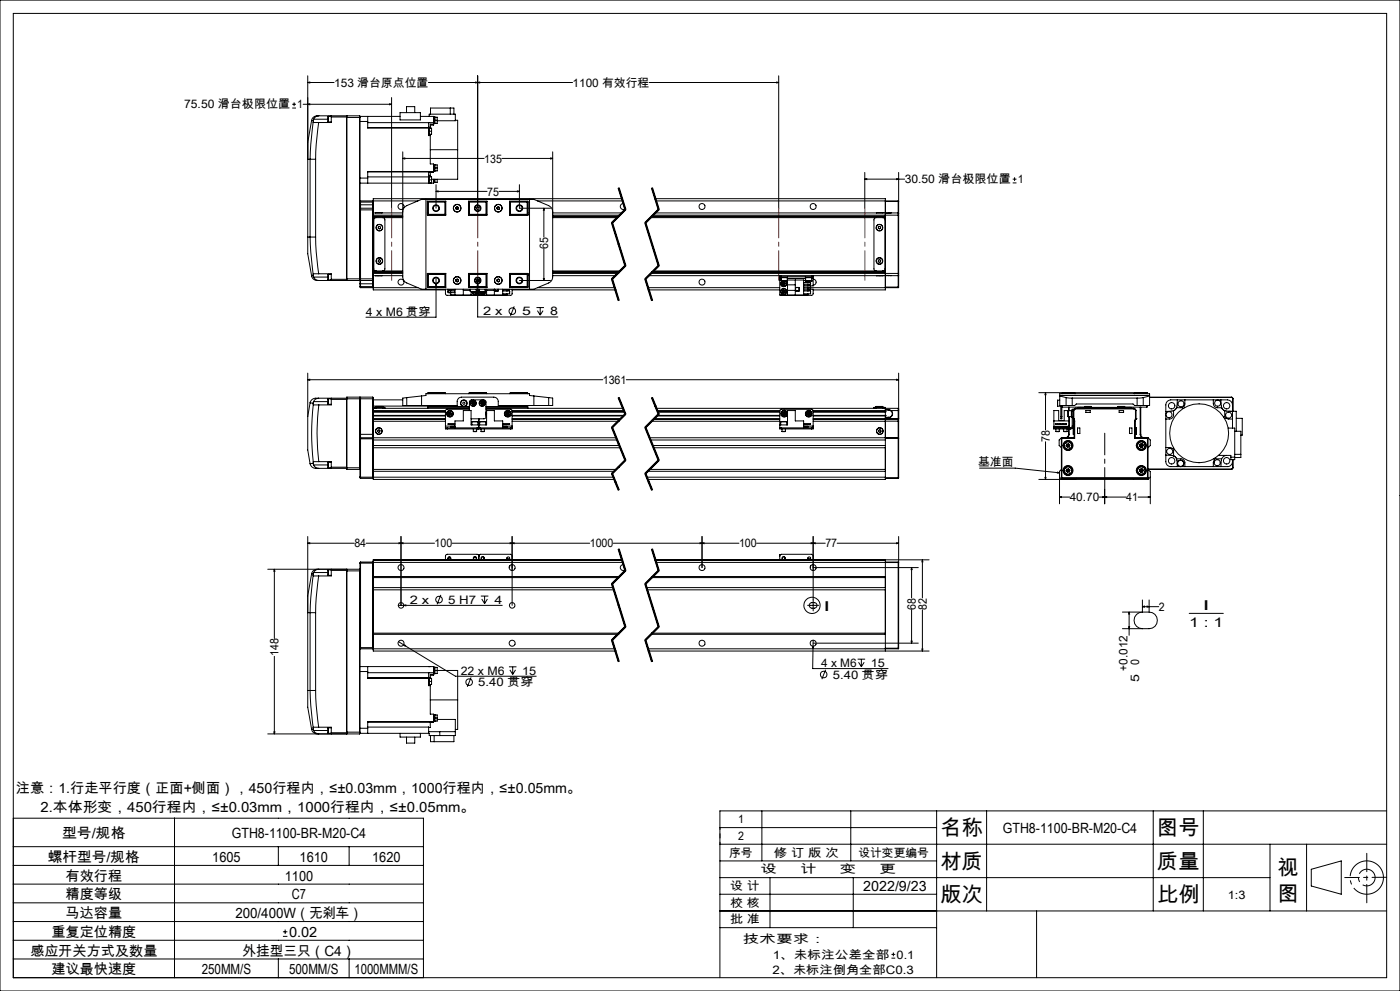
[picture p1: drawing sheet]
<svg xmlns="http://www.w3.org/2000/svg" width="420mm" height="297mm" viewBox="0 0 420 297" stroke-linecap="round" stroke-linejoin="round" font-family="sans-serif">
<g fill="none" stroke="#000" stroke-width=".3">
<path d="M0 0h420v297h-420zM4 4h412v289h-412zM87.7 32.4h1.1M87.7 31.3h1.1M88.2 30.7v1.1M90.9 31.3h26.6M92.3 24.7l.6-.1v.3zM92.3 31.3l.6-.2v.3zM92.3 22.7v48.3M92.3 24.7h7.9M93.5 36.1l-1.2 6.6v5h.7M93.5 36.1l.5 .1"/>
<path d="M93.9 36.6l-.7 6.6-.2 4.5M93.9 36.6l1.7 .1M94 36.2l-.1 .4M94.1 35.7l-.1 .5M94.1 35.7h4.3M95.6 36.7l-.7 6.5-.2 4.5M95.6 34.7a1.82 1.82 0 0 0-2.1 1.4M95.6 34.7l8.4 .1M95.6 34.7l-.8 .2-.7 .8M98.5 34.9v1.6M98.5 34.9h.9M98.5 36.5h.9"/>
<path d="M99.4 34.7v.4M99.4 35.1v1.6h-3.8M99.4 35.1h4.6M104 34.8v.4M104 35.2v48.4M104 35.2h4M104.1 34.7v49.4M104.1 34.7h3.8M104.1 34.7l-.1 .1M107.9 34.7v49.4M107.9 34.7l.1 .5M108 35.2v48.8"/>
<path d="M108 34.9h12M108 36.4h2.3M110.3 34.9v1.5M110.3 36.4v2h18.3M110.3 38.2h18.3M110.3 36.8h19.8M116.9 31.1l.6 .2-.6 .1zM117.5 29.2v33.2M120 33.8h6.1v2.1h-6.1zM122 33.8v-1.8h2.4v1.8M126.1 34.9h4v2.6h-1M128.5 24.7h43.3"/>
<path d="M128.6 34.9h.1M128.6 38.4v.9M128.6 38.3h.2v2h-.2M128.6 39.3v1.3h.5M128.6 39.3h.1M128.6 38.2v.2M128.6 36.8h.1M128.6 36.8v1.3M128.6 34.9h.2v-.7h7.8v2h-5.4M128.6 39.3h.9M128.6 38.1v.1M128.6 38.1h.5"/>
<path d="M128.8 38.4h.7v.9M129.1 38.1v.3M129.2 34.2v-1.8h7v1.8M129.5 39.3v.9h-.7M130.1 37.2h-1v.9M130.1 35.1h1.1v1M130.1 36.1h1.1M130.2 35.1v2M130.5 35.1v1.9l-.4 .1M131.2 36.1v.9h-.7M135.1 32.4v1.8M136.6 36.1h.7v8.8"/>
<path d="M142.7 24.6l.6 .1-.6 .2zM143.3 24.7l.6-.1v.3zM143.3 22.7v39.7M194.8 24.7h38.8M233 24.6l.6 .1-.6 .2zM233.6 22.7v39.7M93 47.7h1.7M93 47.7v23.3M94.7 47.7v23.3M108 53.4h2.3M110.3 53.4v1.5M110.3 53h18.3"/>
<path d="M120.8 47.5l.6-.2v.4zM120.8 45.5l.1 37.9 .2 .7 .6 .5 4.8 2.1h33.7l5-2.3 .6-1.4v-37.5M120.8 47.5h24.4M127.8 59.8v26.9M128.6 54.9h.1M128.6 51.5h.1M128.6 51.5v1.1M128.6 53v1.9M128.6 52.9l.9 .1v.9M128.6 52.6v.4M128.6 52.6h.5M128.6 53.9h.9"/>
<path d="M128.8 52.9v2M129.1 40.2v.4M129.1 52.6v.4M129.1 40.6v8.5h1v2.4h-19.8M129.1 54.8v.1M129.1 44.9h8.2M129.5 53.9v.9h-.7M130.1 51.4h-19.8v2M130.1 49.3l.4 .1v1.9h-.4M130.1 51.6h-1v1M130.1 53.7v1.2h-22.1M130.1 50.3h1.1"/>
<path d="M130.2 49.3v2M130.2 53.7v1M130.5 49.4h.7v.9M130.5 53.7v1M130.8 57.4l.6-.2v.3zM130.8 55.3v7.1M130.8 57.4h15.3M131.2 50.3v.9h-.7M131.2 53.7v.9l-1.1 .1M137.3 44.9v8.8h-7.8M149.7 57.4h6.1M150.6 47.5h15.2"/>
<path d="M155.2 57.2l.6 .2-.6 .1zM155.8 55.3v7.1h9.4M158.9 59.8v26.9M165.2 47.3l.6 .2-.6 .2zM185.4 56.4l2 6.4M185.6 56.4l2 6.4-4 4 4 12.8-4 4 2 6.4M185.8 56.3l1 3.2M186.6 59.5h-74.6v3M186.8 59.5l1 3.2zM195.4 56.4l2 6.4M195.6 56.4l2 6.4-4 4 4 12.8-4 4 2 6.4M195.8 56.3l2 6.4"/>
<path d="M196.6 59.5h69v5M259.4 53.7l.6-.2v.3zM259.4 53.7h12M259.4 51.7v10.7M269 53.5l.6 .2-.6 .1zM269.6 51.7v12.3M303.8 54.8h1.1M303.8 53.7h1.1M304.4 53.1v1.2M92.3 71v5.1l1.2 6.6M92.3 71h.7M93 71h1.7"/>
<path d="M93 71l.2 4.6 .7 6.6M94.7 71l.2 4.5 .7 6.6M108 60.6h4M108 62.9h4M108 61.4h4M108.2 62.4v21.7M108.2 60.2v2.2M108.2 62.4h3.6M108.2 60.2h3.6M108.2 62.4l-.2 .1M108.2 60.2l-.2 .2M111.8 62.4v21.7"/>
<path d="M111.8 60.2v2.2M111.8 62.4l.2 .1M111.8 60.2l.2 .2M112 62.5v.4M112 62.9v20.7M112 65.2h8.8M112 64.9h8.8M112 63.8h8.8M112 60.2h13.4M112 64.5h8.8M112 64.8h8.8M112.6 63.8h2.1"/>
<path d="M112.8 65.2l-.5 .2-.2 .4v14.9l.2 .3 .5 .2M113.5 68l.4-.2 .3 .3-.1 .4-.3 .1-.3-.2zM113.5 78l.4-.1 .3 .2-.1 .4-.4 .1-.2-.3zM114.8 65.2l.5 .2 .2 .4v14.9l-.2 .3-.5 .2M120.8 63.5l.3-1.1 .9-.8 4.5-1.8h33.7l4.4 1.8 .9 .8 .3 1.1M128.2 63.8h.1M128.2 60.3h5.5v4.2h-5.5zM128.3 60.6v3.9M128.3 60.6h5.2M128.5 60.4v4M128.5 60.4h5.2M128.5 60.4l-.2 .2"/>
<path d="M128.5 64.4h5.2M133.5 60.6l.1-.2v4l-.1-.2M133.5 64.2h-5.2l.2 .2M133.5 60.6v3.6M136.8 62.6l.4 .2M136.8 62.2v.4M137.2 62l.3 .2M137.2 62l-.4 .2M137.5 62.6l-.3 .2M137.5 62.2v.4M140.5 60.3h5.6v4.2h-5.6zM140.5 60.4h5.6"/>
<path d="M140.5 64.4h5.6M140.8 60.6v3.6M140.8 60.6l-.1-.2v4l.1-.2M140.8 60.6h5M140.8 64.2h5M145.8 60.6l.2-.2v4l-.2-.2M145.8 60.6v3.6M149.2 62.6l.3 .2M149.2 62.2v.4M149.5 62l.3 .2M149.5 62l-.3 .2M149.8 62.6l-.3 .2"/>
<path d="M149.8 62.2v.4M152.9 60.3h5.5v4.2h-5.5zM152.9 60.4h5.3M152.9 64.4h5.3M153.1 60.6v3.6M153.1 60.6l-.1-.2v4l.1-.2M153.1 60.6h5.2M153.1 64.2h5.2l-.1 .2M158.2 60.4v4M158.2 60.4l.1 .2M158.3 60.6v3.9M158.3 63.8h.1"/>
<path d="M161.3 60.2h25.5M163.2 62.4l.1 .6h-.3zM163.2 62.4v8.6M163.2 74.6v9.5M165.8 65.2h19.4M165.8 64.9h19.7M165.8 63.8h20.8M165.8 64.5h20.1M165.8 64.8h19.7M183.4 66.8l4 12.9M183.8 66.7l4 12.9M187 61a.9 .9 0 0 0-.9 1.2 .9 .9 0 0 0 1.4 .4"/>
<path d="M187.5 62.7l-4 4M187.5 79.5l-4 4M187.7 62.9l-4 4M187.7 79.8l-4 4M193.4 66.8l4 12.9M193.8 66.7l4 12.9M195.2 65.2h70.4M195.5 64.9h70.1M195.5 64.8h70.1M195.9 64.5h73.6M196.6 63.8h70M196.8 60.2h72.7"/>
<path d="M197.5 62.7l-4 4M197.5 79.5l-4 4M197.7 62.9l-4 4M197.7 79.8l-4 4M262.8 65.2l-.4 .2-.2 .4v14.9l.2 .3 .4 .2M262.9 63.8h2M263.5 68l.4-.2 .3 .2v.4l-.4 .2-.3-.2zM263.6 77.9h.4l.2 .3-.1 .3-.4 .1-.2-.3zM264.8 65.2l.5 .2 .2 .4v14.9l-.2 .3-.5 .2M265.6 64.5v17.4M265.6 60.4h3.9M266.6 63.9h-1v.6"/>
<path d="M266.6 63.8h.7M266.6 63.8v.1M267.3 63.8l-.7 .1M267.3 63.8h2.2M269.5 64.5h.1M269.5 63.8v.7M269.5 63.8l.1 .2M269.5 60.2v.2M269.5 60.4v3.4M269.5 64.5v17.4M269.6 64v.5M269.6 64.5v17.4"/>
<path d="M93.5 82.7a1.82 1.82 0 0 0 2.1 1.4M93.9 82.2l.1 .4M94 82.6l.1 .4M94 82.6l-.5 .1M94.1 83l.7 .9 .8 .2M94.1 83h4.3M95.6 82.1l-1.7 .1M95.6 82.1h3.8v1.6M98.5 82.2v1.7M98.5 82.2h.9M98.5 83.9h.9M99.4 83.7v.4"/>
<path d="M99.4 83.7h4.6M104 84l-8.4 .1M104 83.6v.4M104 83.6h8M104 84l.1 .1M104.1 84.1h3.8M108 84v1.1M108 85.1l.2 1.1M108 84l-.1 .1M108 85.8h4M108 83.9l.2 .2M108 85.1h4"/>
<path d="M108.2 84.1v2.1M108.2 84.1h3.6M108.2 86.2h3.6M111.8 84.1v2.1M112 83.6v.3M112 83.9v3h21.6M112 81.2h8.8M112 81.5h8.8M112 82.6h8.8M112 86.2h13.4M112 81.9h8.8M112 81.6h8.8"/>
<path d="M112 83.9l-.2 .2M112 86l-.2 .2M112.6 82.6h2.1M128.2 82.6h.1M128.2 81.9h5.5v4.2h-5.5zM128.3 81.9v4M128.3 85.9h5.2M128.3 85.9l.2 .1M128.5 82.1v3.9M128.5 86h5.2M128.5 82.1l-.2 .1h5.2M128.5 82.1h5.2"/>
<path d="M130.8 84.9l.2 .6h-.3zM130.8 83.2v11.9h-21M133.5 82.2l.1-.1v3.9l-.1-.1M133.5 82.2v3.7M133.6 86.7l.1 1.5 .4 .3 9.3-.1M134.4 86.7v.2h2.1M134.4 87.2v.5h2.1M134.4 87.2h2.1M134.6 87.7h.4M135.2 86.9v.3a.43 .43 0 0 0-.4-.3 .43 .43 0 0 0-.4 .3M135.2 87.7v.7h1.3M136.5 86.7v1.7h14.3v-1.7"/>
<path d="M136.8 84.2l.4 .3M136.8 83.9v.3M137.2 83.7l.3 .2M137.2 83.7l-.4 .2M137.5 84.2l-.3 .3M137.5 83.9v.3M139 86.7v1.7M139 87h2.1M140.5 81.9h5.6v4.2h-5.6zM140.5 86h5.6M140.5 82.1h5.6M140.8 82.2v3.7"/>
<path d="M140.8 86v.1M140.8 82.2l-.1-.1v3.9l.1-.1M140.8 82.2h5M140.8 85.9h5M141.1 87.3h.1M141.1 87.3h1.8M141.1 86.7v.6M141.1 87.4h1.7M141.3 87.4v1M141.5 86v.1M142 87.4l.1 .3M142.1 87.7l.5 .1"/>
<path d="M142.5 87.4l-.4 .3M142.5 87.4l.1 .4M142.6 87.4l.3 .1M142.8 87.4h.1M142.9 86.7v.6M142.9 87.2v.3M142.9 84.2h.3M142.9 87.5l-.3 .3M143 84.3l.1 .1M143.1 86.7a.89 .89 0 0 1-.3 1.5 .89 .89 0 0 1-1.2-.8 .91 .91 0 0 0 1.3 .8 .91 .91 0 0 0 .2-1.5M143.2 84.2h-.3l.3 .3M143.2 83.9h.5"/>
<path d="M143.2 83.6v.6M143.3 84.9l.2 .6h-.3zM143.3 83.2v11.8h24.1M143.7 83.8v.5M143.7 86.7v1.7M143.8 87.3h.1M143.8 87.3h1.8M143.8 86.7v.6M143.9 87.4l.2 .5zM144.1 87.9a.9 .9 0 0 0 1.2 .1 .9 .9 0 0 0 .3-1.2 .9 .9 0 0 1-.2 1.3 .9 .9 0 0 1-1.3-.2zM144.4 87.4v.3M144.4 87.7l.5 .1"/>
<path d="M144.8 87.4l-.4 .3M144.8 87.4l.1 .4M144.9 87.4l.4 .2M145.1 86v.1M145.2 87.4l.1 .2M145.3 87.6l-.4 .2M145.6 87.3l-1.8 .1M145.6 86.7v.6M145.8 82.2l.2-.1v4M145.8 82.2v3.7M145.8 86v.1M145.8 85.9l.2 .1"/>
<path d="M146 86.7v1.7M146 87h2.3M148.3 86.7v1.7M148.4 86.7v.5h1v-.5M148.4 86.7v.5M149.2 84.2l.3 .3M149.2 83.9v.3M149.5 83.7l.3 .2M149.5 83.7l-.3 .2M149.8 84.2l-.3 .3M149.8 83.9v.3M150.8 87.2h2.1"/>
<path d="M152.1 86.9v.3l.4-.3 .4 .3M152.1 88v.4h-1.3M152.9 87.2v.3M152.9 81.9h5.5v4.2h-5.5zM152.9 86.7v.2h-2.1M152.9 87.2v.8h-2.1M152.9 86h5.3M152.9 82.1h5.3M153.1 82.2v3.7M153.1 82.2l-.1-.1v3.9l.1-.1M153.1 85.9h5.2M153.6 86.7v1.4l-.4 .4-9.3-.1"/>
<path d="M153.6 86.9h31M154.3 91.8l-1.2 2.8M155.8 84.1h9.4M158.2 82.1v3.9M158.2 82.1l.1 .1h-5.2M158.3 81.9v4M158.3 82.6h.1M158.3 85.9l-.1 .1M160.9 92.2h2.3M161.2 93.1l.9 1.3M161.3 86.2h23.1M162.1 92.2v2.2"/>
<path d="M162.9 93.1l-.8 1.3M163 83.5h.3l-.1 .6zM165.8 81.2h20.2M165.8 81.5h19.9M165.8 82.6h18.8M165.8 81.9h19.5M165.8 81.6h19.8M183.4 83.7l2 6.4M183.8 83.6l2 6.4M193.4 83.7l2 6.4M193.8 83.6l2 6.4M194.4 86.2h39.5"/>
<path d="M194.6 82.6h39.4M194.6 86.9h39.3M195.3 81.9h74.2M195.7 81.6h69.9M195.7 81.5h69.9M196 81.2h69.6M233.9 83h.5M233.9 83v.5M233.9 82.6v.4M233.9 83.5v4.9h7.2v-4.5h-4.9M233.9 83.9h.5M233.9 83.5h.5"/>
<path d="M234 82.6h.4M234.3 83v.2h2v-.2M234.4 84.2h1.7M234.4 84.2h1.8M234.4 83.2v1M234.4 82.6v.4M234.4 82.6h9.1M234.4 83h9.1M234.6 85.1l.3 .4M234.7 87.1v.5M234.7 87.1l.4 .2M234.7 84.2l-.5 .9"/>
<path d="M234.7 87.6l.4 .2M234.8 84.2l-.6 .9M234.8 84.6h.5M234.8 84.6l-.2 .5M234.8 84.6l.3 .4M235.1 86.9l-.4 .2M235.1 86.9l.4 .2M235.1 86.9v.9M235.1 87.3l-.4 .3M235.1 87.3l.4 .3M235.1 85l-.5 .1M235.1 85l-.2 .5"/>
<path d="M235.1 85l.3 .4M235.3 84.6l.3 .4M235.3 84.6l-.2 .4M235.4 85.4l-.5 .1M235.4 84.2a.87 .87 0 0 1 .2 1.5 .87 .87 0 0 1-1.4-.6M235.5 84.2a.91 .91 0 0 1 .1 1.6 .91 .91 0 0 1-1.4-.7M235.5 87.1v.5M235.5 87.1l-.4 .2M235.5 87.6l-.4 .2M235.6 85l-.2 .4M235.6 85h-.5M236.1 84.2h.1"/>
<path d="M236.2 83.2v1M236.2 83.5h5.5M236.3 83.9v4.5M236.3 85.4h2.3M236.3 87h2.3M238.6 83.9v4.5M238.7 86.1h1v1.1h-1zM238.7 86.2v1M239.7 86.2v1M241.1 84.7h2.1v.5M241.1 85.5h2.1v.5h-2.1M241.1 86.4h2.1v.5h-2.1"/>
<path d="M241.1 87.2h2.1M241.1 85.2h2.1M241.1 84h.6M241.6 83v.2h2v-.2M241.7 84.2h.1M241.7 84.2h1.8M241.7 83.2v1M242.4 84.2v.5M242.4 85.2v.3M242.4 86v.4M242.4 86.9v.3M242.4 88v.4h-1.3"/>
<path d="M242.4 86.2h27.1M242.4 85.2a.41 .41 0 0 0 .4 .2 .41 .41 0 0 0 .4-.2M242.4 87.2l.4-.3 .4 .3M242.5 84.7h.5M243.2 84.9v.2M243.2 87.2v.3M243.2 86.7h.7v1.5l-.4 .3-9.3-.1M243.2 87.2v.8h-2.1M243.5 82.6h23.1M243.5 83h.4M243.5 82.6v.4M243.5 84.2h.1"/>
<path d="M243.5 83.2v1M243.5 83.5h.4M243.9 83.6a.9 .9 0 0 1 .9 .9 .9 .9 0 0 1-.9 .9M243.9 83v.5M243.9 82.6v.4M243.9 83.5v2.2h-.7M262.9 82.6l2 .1M264.9 82.7h.1M265.6 81.9v5h-21.7M265.6 81.9v.6h1M265.6 86h3.9M266.6 82.5l.7 .1"/>
<path d="M266.6 82.6h.7M266.6 82.5v.1M267.3 82.6h2.2M269.5 81.9h.1M269.5 81.9v.7M269.5 86h.1M269.5 86v.2M269.5 82.6v3.4M269.6 81.9v.5M269.6 82.4l-.1 .2M269.6 86l-.1 .2M269.6 82.4v3.6"/>
<path d="M92.3 113.8l.6-.1v.3zM92.3 111.8v13M92.3 113.8h88.5M95.6 119.3h-.3a1.92 1.92 0 0 0-2.3 1.4M95.6 119.3a1.63 1.63 0 0 0-1.5 1.1M95.6 119.3h8.4M98.5 119.5l-.1 .9M98.5 119.5v1.7M98.5 119.5h.9M99.4 119.3v.4M99.4 119.7h4.6M99.4 119.7v1.7h-3.8"/>
<path d="M104 119.5h8M104 119.7v20.3M104.1 119l-.1 .7M104.1 119v21.7M104.1 119h3.8M107.9 119v21.7M107.9 119l.1 12.3M108.2 119v12.2M108.2 119h3.6M108.2 119l-.2 .2M111.8 119v12.2M111.8 119l.2 .5"/>
<path d="M112 119.8h8.8M112 119.5v10.7M122 119.2l-1.2 .1v2.2h1.2M122 119.2v2.3M126.5 118.7v2.8M128.3 117.9v.1M128.3 117.9h5.3M128.5 117.7h5l.1 .2M128.5 117.7v.3M128.5 117.7l-.2 .2M133.6 117.9v.1M140.7 117.9l.1-.2h5l.2 .2"/>
<path d="M140.7 117.9h5.3M140.7 117.9v.1M146 117.9v.1M153 117.9h5.3M153 117.9v.1M158.2 117.7h-5.1l-.1 .2M158.2 117.7v.3M158.2 117.7l.1 .2M158.3 117.9v.1M160.2 118.7l-1.3-.2v-.5h-31.1v.5l-5.8 .7M160.2 118.7v2.8M160.2 118.7l4.4 .5"/>
<path d="M164.6 119.2l1.2 .1v2.2h-1.2M164.6 119.2v2.3M185.4 119.3l2 4.9M185.6 119.2l2 4.9-4 4 4 9.8-4 4 2 4.9M185.8 119.1l1 2.5M187.9 113.8h81.7M195.4 119.3l2 4.9M195.6 119.2l2 4.9-4 4 4 9.8-4 4 2 4.9M195.8 119.1l2 4.9M269 113.7l.6 .1-.6 .2zM269.6 111.8v13.7M313.7 117.7l.1 .6h-.3z"/>
<path d="M313.7 117.7v11.2M317.3 119.9v1.8M317.3 119.9h.6M317.9 118.5h27M317.9 118.7l1.9 .5M318.6 117.9h4M318.6 117.9v.1M318.6 117.9l.1-.2v.3M319.8 119.2l1.9 .1M319.8 119.2v2.3M321.7 119.3h19.4M321.7 119.3v2.2"/>
<path d="M322.6 117.9l-.2-.2v.3M322.6 117.9v.1M340.3 117.9h3.9M340.3 117.9v.1M340.3 117.9l.1-.2v.3M341.1 119.3v2.2M343 119.2l-1.9 .1M343 119.2v2.3M344.1 117.7h-32.5M344.1 117.7v.3M344.1 117.7l.1 .2M344.2 117.9v.1"/>
<path d="M344.9 119h24.5M344.9 119.1h24.5M344.9 118.7l-1.9 .5M353.2 119.8l-.2 2.4M355.5 119.8v1.4l-.4 .6 .2 .4M364 119.8v1.2a1.21 1.21 0 0 0 1.2 1.2h1.3M365.1 119.8h-13.9a1.51 1.51 0 0 0-1.5 1.6v2.7M365.4 119.8h2.8a1.57 1.57 0 0 1 1.5 1.6v6.9M366.3 119.8l.2 2.4M369.4 119.1l.4 .4M369.4 119l.5 .5M369.4 119v.1"/>
<path d="M369.8 119.5h.1M369.8 119.5v3.8M369.9 119.5v3.8M92.3 124.8v10.1l.7 4.1M93 120.7l.9 .1M93 139a2.06 2.06 0 0 0 2.6 1.4M93 120.7l-.7 4.1M93.9 120.8l.1 .4M93.9 138.8l-.9 .2M93.9 138.8l.2 .5M94 121.2l1.6 .2M94 121.2a75.3 75.3 0 0 0 0 17.3"/>
<path d="M94 138.5l-.1 .3M94.1 120.4l-.2 .4M94.1 139.3l.7 .9 .8 .2M94.1 120.4h4.3M94.1 139.3h4.3M95.6 121.4a68.6 68.6 0 0 0 0 17M95.6 138.4l-1.6 .1M95.6 138.4h3.8v1.6M98.4 139.3l.1 .9M98.4 120.4l.1 .8M98.5 138.5l-.1 .8M98.5 138.5v1.7"/>
<path d="M98.5 138.5h.9M98.5 121.2h.9M108 131.3v11.9l.2 .2M108 131.6h4M108 130.2h4M108.2 131.2h3.6M108.2 131.2v12.2M108.2 131.2l-.2 .1M111.8 131.2v12.2M111.8 131.2l.2 .1M112 130.2v1M112 131.2v12.5h72.3"/>
<path d="M112 131.9h73.1M112 133.5h73.8M112 134.2h74.1M112 131.2h72.8M112 122.4h28.8M112 123.4h21.6M112 124.6h21.6M112 123.5h21.6M112 124.5h21.6M112 123h21.7M112 125.5h21.6M112 126.3h21.6"/>
<path d="M112 123.3h21.6M112 125.7h21.6M112 121.7h16.3M112.1 122.4v-.3h3.4v.3M112.8 121.9h2M112.8 121.9v.5M112.9 122.1h1.9M113.4 128.9l.3-.1 .3 .3-.1 .4-.3 .1-.3-.3zM114.8 121.9v.5M122 121.5h15.2v-1.1a1.33 1.33 0 0 1 1.3-1.4h9.6a1.33 1.33 0 0 1 1.4 1.4v1.1h15.1M128.3 121.5v.9M128.5 121.8l-.2 .2h12.5"/>
<path d="M128.5 121.5v.3M128.5 121.8h12.3M133.6 128.2v.3h.6M133.6 128.2h.6M133.6 127.7v.5M133.6 127.7h2.9M134.2 128.5h9M134.2 128.2h9M134.2 128.2v.3M134.5 124.1l.3 .4M134.7 123.6l-.2 .5M134.7 123.6l.3 .4"/>
<path d="M135 124l-.2 .5M135 124l.3 .4M135.1 123.5l-.4 .1M135.1 123.5l.4 .4M135.1 123.5l-.1 .5M135.3 124.4l-.5 .1M135.5 123.9l-.2 .5M135.5 123.9l-1 .2M136.5 128.2v-2.1h2.5v-3.1h2.3v4.3h4.7v-4.3h2.3v3.1h2.5v2.1M136.5 127.8h-1.3v.2h1.3M136.5 127h-2.1l2.1 .1M140.8 122.7h-6.9l-.3 .5v4.5"/>
<path d="M140.8 123v-2.6l.4-.5 3.9-.1 .7 .5v4.7l-.2 .3-.3 .2h-4M141.5 120.9h.5M141.5 120.9l.2 .4M141.6 126.4h.1M141.6 126.4h1.8M141.6 126.4v.9M141.7 120.4l-.2 .5M141.7 120.4l.3 .5M141.7 121.3h.5M142 129.3h1M142 128.5v.8M142 120.9l.2 .4"/>
<path d="M142 120.9l-.3 .4M142.2 120.4l.3 .4M142.2 120.4h-.5M142.2 120.4l-.2 .5M142.5 120.8l-.3 .5M142.5 120.8l-.5 .1M143 128.5v.8M143.2 128.2h.9M143.2 128.5h.5M143.2 128.2v.3M143.4 126.4v.9M143.7 128.5h.4"/>
<path d="M143.7 125.5v3M143.9 126.4h.1M143.9 126.4h.2M143.9 126.4v.9M144.1 126.4h1.6v.9M144.1 128.5h9M144.1 128.2h9M144.1 128.2v.3M144.1 120.9l.3 .4M144.1 120.9h.5M144.3 129.3h1M144.3 128.5v.8"/>
<path d="M144.4 120.4l-.3 .5M144.4 120.4l.2 .5M144.4 121.3h.5M144.6 120.9l-.2 .4M144.6 120.9l.3 .4M144.9 120.4l.2 .4M144.9 120.4h-.5M144.9 120.4l-.3 .5M145.1 120.8l-.2 .5M145.1 120.8l-.5 .1M145.3 128.5v.8M145.8 123.4l.2 .5-.2 .6"/>
<path d="M145.8 122.7h7.6l.2 .3v4.7M145.8 123.6v.7M145.8 123.8v.4M145.8 122.4h41.1M145.8 121.8h12.4M150.8 127.8h1.3v.2h-1.3M150.8 127h2.1l-2.1 .1M150.8 127.7h2.8M151.9 123.8v.5M151.9 123.8l.4 .2M151.9 124.3l.5 .2M152.3 123.5l-.4 .3"/>
<path d="M152.3 123.5l.4 .2M152.3 123.5v.5M152.3 124l-.4 .3M152.3 124l.1 .5M152.3 124l.5 .2M152.7 123.7l.1 .5M152.7 123.7l-.4 .3M152.8 124.2l-.4 .3M153.1 128.2h.5M153.1 128.2v.3M153.6 128.2v.3h-.5M153.6 127.7v.5"/>
<path d="M153.6 123.4h33.7M153.6 124.6h33.5M153.6 123.5h33.7M153.6 124.5h33.6M153.6 123h33.5M153.6 125.5h32.6M153.6 126.3h31.9M153.6 123.3h33.7M153.6 125.7h32.4M158.2 121.8l.1 .2h-12.5M158.2 121.5v.3M158.3 121.5v.9"/>
<path d="M183.4 128.2l4 9.8M183.8 128l4 9.9M186.8 121.6l1 2.4zM187.5 124l-4 4M187.5 137.8l-4 4M187.7 124.2l-4 4M187.7 138.1l-4 4M193.4 128.2l4 9.8M193.8 128l4 9.9M194.8 131.2h74.7M195.1 131.9h70.5M195.5 126.3h38.4"/>
<path d="M195.8 133.5h69.8M196 125.7h37.9M196.1 134.2h69.5M196.2 125.5h37.7M196.9 122.4h72.6M197.1 124.6h36.8M197.2 123h36.8M197.2 124.5h36.7M197.3 123.3h36.6M197.3 123.4h36.6M197.3 123.5h36.6M197.5 124l-4 4"/>
<path d="M197.5 137.8l-4 4M197.7 124.2l-4 4M197.7 138.1l-4 4M233.9 128.2h.5M233.9 127.3h2.4v-4.3h2.3v3.1h2.5v2.1M234.2 126.4h.1M234.2 126.4v.9M234.2 126.4h.2M234.4 126.4h1.6M234.4 128.2v.3M234.4 128.5h9.1M234.4 128.2h9.1"/>
<path d="M234.6 129.3h1M234.6 128.5v.8M234.8 124.2l.4 .3M234.9 123.7l-.1 .5M234.9 123.7l.4 .3M235.3 124l-.5 .2M235.3 124l.4 .3M235.3 123.5l-.4 .2M235.3 123.5l.4 .3M235.3 123.5l-.1 1M235.6 128.5v.8M235.7 124.3l-.5 .2"/>
<path d="M235.7 123.8v.5M235.7 123.8l-.4 .2M236 126.4v.9M241.1 127.8h1.3v.2h-1.3M241.1 127h2.1l-2.1 .1M241.1 127.7h2.8M242.1 123.8l.1 .5M242.1 123.8l.5 .2M242.2 124.3l.4 .2M242.6 123.5l-.5 .3M242.6 123.5l.4 .2M242.6 123.5v.5"/>
<path d="M242.6 124v.5M242.6 124l.5 .2M243 123.7l.1 .5M243 123.7l-.8 .6M243.1 124.2l-.5 .3M243.5 128.2h.4M243.5 128.2v.3M243.9 123h21.7M243.9 123.3l21.7 .1M243.9 127.7v-4.5l-.2-.5h-9.3l-.5 .5v5.3h.5M243.9 128.2v.3h-.4M243.9 127.7v.5"/>
<path d="M243.9 123.4h21.7M243.9 124.6h21.7M243.9 123.5h21.7M243.9 124.5h21.7M243.9 125.5h25.6M243.9 125.7h21.7M262.8 121.9h2M262.8 121.9v.5M262.9 122.1h1.9M263.8 128.8l.4 .1 .1 .3-.2 .3h-.4l-.1-.4zM264.8 122.1h.7v.3M264.8 122.1h-2.6v.3"/>
<path d="M264.8 121.9v.5M265.6 124.6h-21.7M265.6 123v2.7M265.6 125.7v18h-71.3M265.6 123.4h.1M265.6 124.6h.1M265.6 131.3h3.9M265.6 125.2h1M265.6 125.1h1M265.6 125.7h3.9M265.6 122.9h1M266.6 122.8h-1v-.4v.6"/>
<path d="M266.6 122.9l.7 .2M266.6 122.8l.7 .2M266.6 122.8v.1M266.6 125.1v.1M267.3 123.1a1.08 1.08 0 0 1 .3 1.2 1.08 1.08 0 0 1-1 .8M267.3 123a1.18 1.18 0 0 1 .4 1.4 1.18 1.18 0 0 1-1.1 .8M267.3 123h2.2M267.3 123v.1M269.5 131.2v.1M269.5 122.4v.6M269.5 125.5h.1M269.5 125.5v.2"/>
<path d="M269.5 125.7v.5M269.5 126.2h.1M269.5 123v2.5M269.5 126.2v5M269.5 131.3v11.9M269.5 126.2l-25.6 .1M269.6 125.6l-.1 .1M269.6 125.5v.1M269.6 125.6v.6M269.6 126.2v17M313.7 132.4v11.3M316.1 128.2h.5"/>
<path d="M316.2 126.1h4.5M316.3 127.8h4.3v.2h-4.3zM316.6 127l.8 .1zM316.6 128.5h1.3M316.6 128.2h4.6M316.6 128.2v.3M316.8 129.3h1M316.8 128.5v.8M317.3 121.7h.9M317.7 127l.6 .1zM317.8 128.5v.8M317.9 128.5h1"/>
<path d="M317.9 128.2v.3M318.2 124.8v.7h.4v-.7M318.2 124.8h.4M318.2 121.5v3.3M318.4 131.3h.2M318.4 131.3v11.9M318.6 131.3h3.8M318.6 121.5v3.3M318.6 131.3v11.9M318.6 121.8l.1 .2M318.6 127l.5 .1zM318.7 122h6.7"/>
<path d="M318.7 121.5v.5M318.9 128.5h2.3M318.9 128.2v.3M319.1 129.3h1M319.1 128.5v.8M319.4 127l.6 .1zM319.8 121.5h1.9M319.8 121.5h-1.9v-3.5h27v3.5h-1.9M319.8 133.7l.5 .4M320 133.1l-.2 .6M320 133.1l.4 .4M320.1 128.5v.8"/>
<path d="M320.4 123.1v1.8zM320.4 124.8h.1M320.4 133.5l-.1 .6M320.4 133.5l.4 .4M320.4 124.9h1M320.6 130.2a1.02 1.02 0 0 1-1 1M320.6 130.2h.1M320.6 133l-.6 .1M320.6 133l.4 .4M320.6 133l-.2 .5M320.6 122v1M320.6 128.5v1.7"/>
<path d="M320.7 123v.1M320.7 124.9v3.3M320.7 130.2l-.5 1M320.7 122v1.1M320.7 128.5v1.7M320.8 133.9l-.5 .2M321 133.4l-.2 .5M321 133.4l-1.2 .3M321.2 128.2v.3M321.4 123.1l-2.1-.1v3h-1.7v-3h-1.4l-.1 5.5h.5M321.7 123h-.3v2h.3M321.7 127.7l-.5 .5"/>
<path d="M321.7 127.7h.3M321.7 121.5h.7l.5-.4h17l.5 .4h.7M321.7 123.2h.3M321.7 123.2v4.5M322 128.2v2M322 128.2h.1M322 125.5l.2 .8M322 125.5h.1M322 123v-.3h-.3v.5M322 127.7a.84 .84 0 0 1-.8 .8M322 123h.2M322 125.5h.2"/>
<path d="M322 125.5l.1 .2M322 130.2h.2M322 128.2h.2M322 123v4.7M322.1 125.7l.1 .5M322.2 125.5v.1M322.2 123v2.5M322.2 128.2h.1M322.2 125.6l.2 .6M322.2 125.6l-.1 .1M322.2 128.2v2M322.2 130.1v.1"/>
<path d="M322.2 126.2h.2M322.2 131.2l.2 .1M322.2 131.2h-3.8l-.7 .7v1.6l.7 .7M322.2 126.2v5M322.4 126.2v5.1M322.7 122.4v.2M322.7 122.6l-.5 .4M322.7 122.4l-.4 .1-.3 .5M322.7 122.4h17.4M322.7 122.6h17.4M323.3 128.3h.7v1.6h-.7zM324.1 122.1h-.7v.3"/>
<path d="M324.1 122.1h14.6M324.1 122.1v.3M325.4 121.9v.1M325.4 121.9h2M325.4 122h2M325.8 123h1.3v.6h-1.3zM327.4 122l-.1 .1M327.4 121.9v.1M335.4 121.9h2M335.4 122l.1 .1M335.4 122h2M335.4 121.9v.1"/>
<path d="M335.7 123h1.4v.6h-1.4zM337.4 122v.1M337.4 122h6.7M337.4 121.9v.2M338.7 122.1h.7v.3M338.7 122.1v.3M338.8 128.3h.8v1.6h-.8zM340.1 122.6l.5 .4M340.1 122.4v.2M340.1 122.4l.5 .2 .2 .4M340.4 126.2h.2M340.4 131.3h3.8"/>
<path d="M340.4 126.2v5.1M340.6 130.1v.1M340.6 131.2l-.2 .1M340.6 131.2h3.8l.7 .7v1.6l-.7 .7M340.6 126.2v5M340.6 128.2h.1M340.6 125.6l.1 .1M340.6 125.6l-.2 .6M340.6 128.2v2M340.6 130.2h.2M340.6 128.2h.2M340.6 125.5v.1"/>
<path d="M340.6 125.5h.2M340.6 123h.2M340.6 123v2.5M340.7 125.7l-.1 .5M340.8 128.2v2M340.8 125.5h.1M340.8 125.5l-.2 .8M340.8 125.5l-.1 .2M340.8 123v2.5M341.1 121.5h1.9M341.8 133.7l.4 .4M342 133.1l-.2 .6"/>
<path d="M342 133.1l.8 .8M342.1 130.2l.2 .6 .4 .4M342.1 130.2h.1M342.1 122v8.2M342.2 130.2a1.09 1.09 0 0 0 1.1 1M342.2 122v8.2M342.6 133l.4 .4M342.6 133l-.6 .1M342.6 133l-.4 1.1M342.8 133.9l-.6 .2M343 133.4l-.2 .5M343 133.4l-1.2 .3"/>
<path d="M344.1 121.5v.5M344.2 131.3h.2M344.2 121.5l-.1 .5M344.2 131.3v11.9M344.4 131.3v11.9M349.7 134.1l1.7 .1 .4 .3 .3-.2M349.7 124.5v13.9a1.45 1.45 0 0 0 1.5 1.4h2.8M349.7 136.4l2.4 .2M352 136.6a2.91 2.91 0 0 1 1.2 3v.2M352.1 123.1v1.3a1.21 1.21 0 0 1-1.2 1.2h-1.2M352.1 136.6l.9 .9h1.3a1.14 1.14 0 0 1 1.2 1.2v1.1M352.1 123.1l-2.4 .2"/>
<path d="M352.4 134.7l-.3 .2v1.7M352.4 122.9l-.3 .2M353 122.2l-.9 .9M353 122.2h1.7l.2 .2M353 122.2l-.2 .3M364.1 137.5l.2 .3-.3 .8v1.2M364.6 137.2l.1 .3h1.8M366.5 137.5l-.2 2.3M366.5 122.2l.9 .9M366.5 122.2l.2 .4M367.1 122.9l.3 .2M367.4 125.4l.3-.2 .6 .4h1.4"/>
<path d="M367.4 123.1v1.7l-.3 .2M367.4 123.1l2.3 .2M368 136.5a1.64 1.64 0 0 0-1.5 1M368.4 128.3h2v9.5h-1.1v-1.3h-3.7M368.7 123.3h2.2v6M369.3 137h1.1M369.7 137.8a1.63 1.63 0 0 1-1.5 2h-13.9M369.8 137.8v2.4M369.9 137.8v2.4M370.4 129.3h1.9v7.8h-1.9M370.4 136.2h1.9M370.9 125.4h1.8v5h-.4"/>
<path d="M95.6 140.4h8.4M98.5 140.2h.9M99.4 140v.4M99.4 140h4.6M104 140l.1 .7M104 140.2h4M104.1 140.7h3.8M108 142.9h4M108 140.6l-.1 .1M108.2 143.4h3.6M112 140.7h72.9M112 141.2h72.3"/>
<path d="M112 143h72M112 143.2l-.2 .2M183.4 142l2 4.9M183.8 141.9l2 4.9M193.4 142l2 4.9M193.8 141.9l2 4.9M194 143h71.6M194.3 141.2h71.3M194.8 140.7h70.8M265.6 143.2h3.9M265.6 143.4h3.9M269.5 143.2v.2"/>
<path d="M269.5 143.2h.1M269.6 143.2l-.1 .2M293.9 140.3h10.7l13.3 1.4M313.5 143.1h.3l-.1 .6zM317.3 141.5l.6 .2-.7 .1zM317.9 149l.6-.2v.3zM317.9 149h3M317.9 143l.6 .7M318.4 143.2h.2M318.4 143.2l.2 .2M318.4 140.7l-.5 .5v9.8M318.6 143.2v.2"/>
<path d="M318.6 143.2h25.6M318.6 143.4h25.6M319.8 141.1l.5 .5M320 140.6l-.2 .5M320 140.6l.8 .8M320.4 141l-.1 .6M320.4 141l-.6 .1M320.6 140.5l-.6 .1M320.6 140.5l.4 .4M320.6 140.5l-.2 .5M320.8 141.4l-.5 .2M321 140.9l-.2 .5"/>
<path d="M321 140.9l-.6 .1M323.1 143.4l-.4 .3M329.7 149h8.2M330.8 148.8l.6 .2-.6 .1zM331.4 149l.6-.2v.3zM331.4 146.6v4.4M339.7 143.4l.4 .3M341.4 149h3.7M341.8 141.1l.4 .5M342 140.6l-.2 .5M342 140.6l.4 .4M342.4 141l.4 .4"/>
<path d="M342.4 141l-.6 .1M342.4 141l-.2 .6M342.6 140.5l.4 .4M342.6 140.5l-.6 .1M342.6 140.5l-.2 .5M342.8 141.4l-.6 .2M343 140.9l-.2 .5M343 140.9l-.6 .1M344.2 143.2h.2M344.2 143.2v.2M344.4 143.2l-.2 .2M344.4 140.6h25"/>
<path d="M344.5 148.8l.6 .2-.6 .1zM345.1 143l-.7 .7h-32.8M369.4 140.7h-25l.7 .7v9.6M369.4 140.6v.1M369.8 140.2l-.4 .4M369.8 140.2h.1M369.9 140.2l-.5 .5M82.3 170.6v20.8M82.3 170.6l.2 .6h-.3zM92.3 162.8l.6-.1v.2zM92.3 160.8v46.1M92.3 162.8h14"/>
<path d="M93.5 172l-1.2 6.6v5h.7M93.5 172h.5M93.9 172.5l-.7 6.6-.2 4.5M93.9 172.5l1.7 .1M94 172l-.1 .5M94.1 171.6a1.68 1.68 0 0 1 1.5-1h-.3a1.66 1.66 0 0 0-1.8 1.4M94.1 171.6l-.1 .4M94.1 171.6h4.3M95.6 172.6l-.7 6.5-.2 4.5M98.5 170.8v1.6M98.5 170.8h.9M98.5 172.4h.9"/>
<path d="M99.4 170.6v.4M99.4 171v1.6h-3.8M99.4 171h4.6M104 170.6v.1M104 170.7v49.1M104 170.7v.4M104 171.1v48.3M104 171.1h4M107.9 170.6v49.4M107.9 170.6h-27.6M107.9 170.6l.1 .1M108 168.8h4"/>
<path d="M108.2 168.4l-.2 .2v50.8M108.2 168.4v26M108.2 168.4h3.6M111.8 168.4v26M111.8 168.4l.2 .2M112 172.8h73.8M112 173.1h73.5M112 168.6h74.8M112 167.9h74.6M112 176.8h72.1M119.7 162.7l.6 .1-.6 .1zM120.3 162.8l.6-.1v.2z"/>
<path d="M120.3 160.8v20.6M130.4 162.8h-20.6M132.3 178.3l-1.2 2.8M134.4 167.2v.2M134.4 167.5h.8M134.6 167h.4M135.2 167.2v.2M142.3 167.8a.5 .5 0 0 1-.2-.8 .5 .5 0 0 1 .8 0 .5 .5 0 0 1-.2 .8M143.4 166.2h.5M143.7 166.2v1.6M144.3 178.6h2.2M144.5 179.5l.9 1.4"/>
<path d="M144.6 167.8a.5 .5 0 0 1-.2-.8 .5 .5 0 0 1 .8 0 .5 .5 0 0 1-.2 .8M145.4 178.6v2.3M146.2 179.5l-.8 1.4M152.1 167.2v.2M152.1 167.5h.8M152.9 169.6l-.1 .3M152.9 167.2v.2M152.9 169.6v.2M153 162.7l.6 .1-.6 .1zM153.6 162.8l.6-.1v.2zM153.6 166.6l-.5-.5h-9l-.4 .5-.5-.5h-9l-.5 .3-.1 1.4M153.6 160.8v20.6"/>
<path d="M176.9 162.8h-41.2M183.4 175.1l4 12.8M183.8 174.9l4 12.9M183.9 176.1h-71.9M184 162.8h37.7M185.4 164.6l2 6.5M185.6 164.6l2 6.4-4 4 4 12.8-4 4 2 6.5M185.8 164.5l1 3.2M186.6 167.8h-74.6v27.3h72.6M186.8 167.7l1 3.2zM187 169.2a.9 .9 0 0 0-.9 1.2 .9 .9 0 0 0 1.4 .4M187.5 170.9l-4 4"/>
<path d="M187.7 171.1l-4 4M193.4 175.1l4 12.8M193.8 174.9l4 12.9M193.9 176.1h71.7M194.1 176.8h71.5M195.4 164.6l2 6.5M195.5 173.1h70.1M195.6 164.6l2 6.4-4 4 4 12.8-4 4 2 6.5M195.8 164.5l2 6.4M195.8 172.8h69.8M196.6 167.8h82.1M196.6 167.9h69"/>
<path d="M196.8 168.6h68.8M197.5 170.9l-4 4M197.7 171.1l-4 4M210 162.7l.6 .1-.6 .1zM210.6 160.8v9.3M210.6 162.8l.6-.1v.2zM227 162.8h20.6M233.9 166.6l.5-.5h9.1l.4 .5M234.2 166.2h-.3v1.6M234.9 167.8a.5 .5 0 0 1-.2-.8 .5 .5 0 0 1 .8 0 .5 .5 0 0 1-.2 .8M242.4 167.2v.2M242.4 167.5h.8"/>
<path d="M243.2 169.6l-.1 .3M243.2 167.2v.2M243.2 169.6v.2M243.3 162.7l.6 .1-.6 .1zM243.9 162.8l.6-.1v.2zM243.9 160.8v19M243.9 170.1h31.6M251.1 162.8h18.5M265.6 167.8v27.3M265.6 168.6h3.9M265.6 168.4h3.9M269 162.7l.6 .1-.6 .1z"/>
<path d="M269.5 168.4v.2M269.5 168.6v25.7M269.6 160.8v33.5M273.5 170.1l.1 .6h-.3zM273.5 170.1v9.1M276.7 167.8l.2 .6h-.3zM276.7 167.8v11.4M342.7 179.8v3.6a2.49 2.49 0 0 0-2.5 2.5 2.49 2.49 0 0 0 2.5 2.5M344.7 179.8v3.6M82.3 196.7v23.3M93 183.6h1.7M93 183.6v23.3"/>
<path d="M94.7 183.6v23.3M108 199.8h2.3M108 194h4M108 194.3l.2 .1M108.2 194.4h3.6M110.3 199.8v1.5M110.3 199.8h19.8v2.6h-1M112 194.4h72.4M112 190.1h73.3M112 189.8h73.7M112 194.3l-.2 .1M119.5 181.4h31.2"/>
<path d="M119.6 192.3l1.5 .9M121.1 193.2l.6 .2-.2 .3zM121.1 193.2l15.5 9.5h24.3M121.1 181.4l.6-.1v.3zM128.6 199.8h.1M128.6 199.8h.2M128.8 199.8h.1M130.1 200h.4v1.9h-.4M130.2 200v1.9M152.7 199.8h2.2M153.8 199.8v2.3M183.4 191.9l2 6.4"/>
<path d="M183.8 191.8l2 6.4M187.5 187.7l-4 4M187.7 188l-4 4M193.4 191.9l2 6.4M193.8 191.8l2 6.4M194.4 194.4h75.1M194.6 195.1h84.1M195.3 190.1h70.3M195.7 189.8h69.9M197.5 187.7l-4 4M197.7 188l-4 4M243 180.8l1.3-.2a.83 .83 0 0 1 .8 .8 .83 .83 0 0 1-.8 .9 1.18 1.18 0 0 1-1.5-.6z"/>
<path d="M243.1 181.4h1.7M243.9 193.7l.2 .6h-.3zM243.9 193.7l-.1 6.7h22.6M243.9 180.6v1.7M243.9 191.9v1.8M243.9 192.8h31.6M257.3 197.6h2.2M257.6 198.5l.8 1.3M258.4 197.6v2.2M259.3 198.5l-.9 1.3M265.6 194.3h3.9M269.5 194.3v.1"/>
<path d="M269.5 194.3h.1M269.6 194.3l-.1 .1M273.3 192.2h.3l-.1 .6zM273.5 182.7v10.1M276.6 194.5h.3l-.2 .6zM276.7 182.7v12.4M336.7 183.4h8M338.6 187.8h.3l-.2 .6zM338.7 183.4v7M338.7 183.4l.2 .6h-.3zM342.7 181.8l.6-.2v.4zM342.7 181.8h4.9"/>
<path d="M344.1 181.6l.6 .2-.6 .2zM344.7 183.4a2.49 2.49 0 0 1 2.5 2.5 2.49 2.49 0 0 1-2.5 2.5h-8M356.8 183.8h10.2M82.2 219.4h.3l-.2 .6zM92.3 206.9v5l1.2 6.6M92.3 206.9h.7M93 206.9l.2 4.6 .7 6.5M93 206.9h1.7M93.5 218.5a1.81 1.81 0 0 0 2.1 1.5l-.1-.1a1.58 1.58 0 0 1-1.4-1M93.9 218l.1 .5M94 218.5l.1 .4M94 218.5h-.5"/>
<path d="M94.1 218.9h4.3M94.7 206.9l.2 4.5 .7 6.5M95.6 217.9l-1.7 .1M95.6 217.9h3.8v1.7M98.5 218.1v1.7M98.5 219.8h.9M98.5 218.1h.9M99.4 219.6v.4M99.4 219.6h4.6M104 219.8v.2M104 219.4v.4M104 219.4h4"/>
<path d="M107.9 220h-27.6M108 219.4l-.1 .6M108 201.3h2.3M108 218.3h2.3M110.3 201.3v2l18.5-.1v2h-.2M110.3 218.3v1.5M110.3 203.1h18.3M110.3 217.9h18.3M110.3 201.6h19.8M120 219.8v1.1h6.1v-1.1M128.6 204.2v1.3h.5M128.6 203.1v1.1"/>
<path d="M128.6 201.6h.1M128.6 201.6v1.5M128.6 201.6v.1M128.6 217.9v1.9M128.6 204.2h.9M128.6 219.3h8M128.6 203h.5M128.8 203.3h.7v.9M129.1 205.1v.4M129.1 203v.3M129.1 205.5v8.5h1v2.3M129.1 209.8h8.2"/>
<path d="M129.5 204.2v.9h-.7M130.1 216.3l-19.8 .1M130.1 214.2h.4v2h-.3M130.1 200.9h7.2v8.9M130.1 216.5h-1v1.5l-.5-.1M130.1 202.1h-1v.9M130.1 216.3h-19.8v2M130.1 215.2h1.1M130.2 214.2v2h-.1M130.5 214.3h.7v.9M130.5 200h.7v1.9h-.7M131.2 215.2v.9h-.7"/>
<path d="M131.2 215.6h5.4v4.8h-7.8v-.6h-20.8M131.9 219.3v1.1M137.3 209.8v8.8h-.7M141.3 203l-1.1 2.8M153 200.8l.8 1.3M154.7 200.8l-.9 1.3M247.7 200.7l-1.1 2.8M122 220.9v1.8h2.4v-1.8M129.2 220.4v1.9h7v-1.9M130.2 220.4v1.9M4 245.2h123v47.8M4 253.7h123"/>
<path d="M4 259.4h123M52.4 245.2v47.8M83.5 253.7v5.7M104.7 253.7v5.7M216 253h200M216 248h65M216 258h65M228.6 243v15M255.2 243v15M281 243v50M296 243v30M346 243v30"/>
<path d="M361 243v30M381 253v20M392 253v20M416 243h-200v50M4 265h123M4 270.6h123M4 276.2h123M84.9 279.3h1.3M85.5 278.6v1.3M216 278h65M216 273h200M216 263h165"/>
<path d="M216 268h65M231 263v15M256 263v15M311 273v20M393.4 260.5l9-2.5v10l-9-2.5zM4 281.8h123M4 287.4h123M83.5 287.4v5.6M84.9 280.6h1.3M104.7 287.4v5.6M267.4 287.2h1.2M267.4 286h1.2"/>
<path d="M268 285.5v1.1"/>
<circle cx="113.8" cy="68.2" r=".96"/>
<circle cx="113.8" cy="78.2" r=".99"/>
<circle cx="113.8" cy="78.2" r=".94"/>
<circle cx="113.8" cy="68.2" r="1"/>
<circle cx="120.3" cy="61.9" r=".9"/>
<circle cx="130.8" cy="62.4" r="1.01"/>
<circle cx="130.8" cy="62.4" r=".84"/>
<circle cx="137.1" cy="62.4" r="1.14"/>
<circle cx="137.1" cy="62.4" r="1.12"/>
<circle cx="143.3" cy="62.4" r=".99"/>
<circle cx="143.3" cy="62.4" r=".4"/>
<circle cx="143.3" cy="62.4" r=".82"/>
<circle cx="149.5" cy="62.4" r="1.12"/>
<circle cx="149.5" cy="62.4" r="1.14"/>
<circle cx="155.8" cy="62.4" r="1.01"/>
<circle cx="155.8" cy="62.4" r=".84"/>
<circle cx="210.6" cy="61.9" r=".91"/>
<circle cx="243.9" cy="61.9" r=".91"/>
<circle cx="263.8" cy="68.2" r="1"/>
<circle cx="263.8" cy="78.2" r=".94"/>
<circle cx="263.8" cy="68.2" r=".94"/>
<circle cx="263.8" cy="78.2" r=".99"/>
<circle cx="120.3" cy="84.6" r=".89"/>
<circle cx="130.8" cy="84.1" r=".84"/>
<circle cx="130.8" cy="84.1" r="1.01"/>
<circle cx="137.1" cy="84" r="1.14"/>
<circle cx="137.1" cy="84.1" r="1.12"/>
<circle cx="143.3" cy="84" r=".99"/>
<circle cx="143.3" cy="84.1" r=".41"/>
<circle cx="143.3" cy="84.1" r=".82"/>
<circle cx="149.5" cy="84.1" r="1.12"/>
<circle cx="149.5" cy="84" r="1.14"/>
<circle cx="153.7" cy="93.2" r=".99"/>
<circle cx="155.8" cy="84.1" r=".84"/>
<circle cx="155.8" cy="84.1" r="1.01"/>
<circle cx="210.6" cy="84.5" r=".9"/>
<circle cx="235.1" cy="87.4" r=".87"/>
<circle cx="235.1" cy="87.4" r=".9"/>
<circle cx="113.7" cy="129.2" r="1"/>
<circle cx="113.7" cy="129.2" r=".96"/>
<circle cx="135" cy="124" r=".9"/>
<circle cx="135" cy="124" r="1"/>
<circle cx="135" cy="124" r=".87"/>
<circle cx="139.1" cy="120.8" r=".99"/>
<circle cx="139.2" cy="120.8" r=".33"/>
<circle cx="139.2" cy="120.8" r=".9"/>
<circle cx="142" cy="120.8" r=".9"/>
<circle cx="142" cy="120.9" r=".85"/>
<circle cx="144.6" cy="120.9" r=".87"/>
<circle cx="144.7" cy="120.8" r=".9"/>
<circle cx="152.3" cy="124" r=".9"/>
<circle cx="152.3" cy="124" r=".86"/>
<circle cx="152.3" cy="124" r="1"/>
<circle cx="235.3" cy="124" r=".91"/>
<circle cx="235.3" cy="124" r="1"/>
<circle cx="235.3" cy="124" r=".87"/>
<circle cx="242.6" cy="124" r=".9"/>
<circle cx="242.6" cy="124" r=".87"/>
<circle cx="242.6" cy="124" r="1"/>
<circle cx="263.9" cy="129.2" r="1"/>
<circle cx="263.9" cy="129.2" r=".95"/>
<circle cx="320.4" cy="133.5" r="1.13"/>
<circle cx="320.4" cy="133.5" r="1.16"/>
<circle cx="320.4" cy="133.5" r="1.5"/>
<circle cx="320.4" cy="133.5" r="1.33"/>
<circle cx="342.4" cy="133.5" r="1.17"/>
<circle cx="342.4" cy="133.5" r="1.51"/>
<circle cx="342.4" cy="133.5" r="1.13"/>
<circle cx="342.4" cy="133.5" r="1.34"/>
<circle cx="350.7" cy="124.3" r=".92"/>
<circle cx="350.9" cy="135.3" r=".91"/>
<circle cx="351.5" cy="121.6" r=".96"/>
<circle cx="351.5" cy="138.1" r=".97"/>
<circle cx="354.2" cy="138.9" r=".98"/>
<circle cx="354.2" cy="138.9" r=".92"/>
<circle cx="354.3" cy="121" r=".92"/>
<circle cx="359.7" cy="129.9" r="8.8"/>
<circle cx="365.2" cy="138.7" r=".91"/>
<circle cx="365.3" cy="120.8" r=".91"/>
<circle cx="368" cy="138.1" r=".96"/>
<circle cx="368" cy="121.6" r=".96"/>
<circle cx="368.6" cy="124.4" r=".92"/>
<circle cx="320.4" cy="141" r="1.13"/>
<circle cx="320.4" cy="141" r="1.16"/>
<circle cx="320.4" cy="141" r="1.32"/>
<circle cx="320.4" cy="141" r="1.5"/>
<circle cx="342.4" cy="141" r="1.33"/>
<circle cx="342.4" cy="141" r="1.51"/>
<circle cx="342.4" cy="141" r="1.13"/>
<circle cx="120.3" cy="170.1" r=".89"/>
<circle cx="131.7" cy="179.7" r=".98"/>
<circle cx="134.8" cy="167.3" r=".4"/>
<circle cx="142.5" cy="167.3" r=".41"/>
<circle cx="144.8" cy="167.3" r=".4"/>
<circle cx="152.5" cy="167.3" r=".42"/>
<circle cx="153.7" cy="170.1" r=".89"/>
<circle cx="210.6" cy="170.1" r=".9"/>
<circle cx="235.1" cy="167.3" r=".4"/>
<circle cx="242.8" cy="167.3" r=".42"/>
<circle cx="243.9" cy="170.1" r=".9"/>
<circle cx="120.3" cy="192.8" r=".9"/>
<circle cx="120.3" cy="181.4" r=".82"/>
<circle cx="153.7" cy="192.8" r=".9"/>
<circle cx="153.7" cy="181.4" r=".82"/>
<circle cx="210.6" cy="192.8" r=".91"/>
<circle cx="243.6" cy="181.4" r="2.43"/>
<circle cx="243.9" cy="192.8" r=".91"/>
<circle cx="140.8" cy="204.5" r="1"/>
<circle cx="247.1" cy="202.2" r="1"/>
</g>
<path d="M412.4 262.3a2.5 2.5 0 0 0-4.1-1.1 2.5 2.5 0 0 0 1 4.2 2.5 2.5 0 0 0 3.2-2.9l-.1-.2" fill="none" stroke="#000" stroke-width=".3" stroke-dasharray="30.5 1.3 1.3 1.3" stroke-dashoffset="24.5" stroke-linecap="butt"/>
<path d="M414.8 261.5a5 5 0 0 0-8.3-2 5 5 0 0 0 2.2 8.3 5 5 0 0 0 6.2-6l-.1-.3" fill="none" stroke="#000" stroke-width=".3" stroke-dasharray="30.5 1.3 1.3 1.3" stroke-dashoffset="16.7" stroke-linecap="butt"/>
<g fill="none" stroke="#000" stroke-width=".3" stroke-dasharray="6.3 1.3 1.3 1.3 5.1">
<path d="M185.6 56.4l2 6.4M195.6 56.4l2 6.4M187.6 62.8l-4 4M187.6 79.6l-4 4M197.6 62.8l-4 4M197.6 79.6l-4 4M183.6 83.6l2 6.4M193.6 83.6l2 6.4M185.6 119.2l2 4.9M195.6 119.2l2 4.9M187.6 124.1l-4 4M187.6 137.9l-4 4"/>
<path d="M197.6 124.1l-4 4M197.6 137.9l-4 4M183.6 141.9l2 4.9M193.6 141.9l2 4.9M185.6 164.6l2 6.4M187.6 171l-4 4M195.6 164.6l2 6.4M197.6 171l-4 4M183.6 191.8l2 6.5M187.6 187.8l-4 4M193.6 191.8l2 6.5M197.6 187.8l-4 4"/>
</g>
<path d="M183.6 66.8l4 12.8M193.6 66.8l4 12.8M183.6 175l4 12.8M193.6 175l4 12.8" fill="none" stroke="#000" stroke-width=".3" stroke-dasharray="6.3 1.3 1.3 1.3 5.1" stroke-dashoffset="4.1"/>
<path d="M183.6 128.1l4 9.8M193.6 128.1l4 9.8" fill="none" stroke="#000" stroke-width=".3" stroke-dasharray="6.3 1.3 1.3 1.3 5.1" stroke-dashoffset="5.5"/>
<path d="M331.4 129.8v16.8" fill="none" stroke="#000" stroke-width=".3" stroke-dasharray="30.5 1.3 1.3 1.3" stroke-dashoffset="24"/>
<path d="M243.1 181.4h-.8M244 182.3v.8M244 180.6v-.8M244.8 181.4h.8" fill="none" stroke="#000" stroke-width=".3" stroke-dasharray="30.5 1.3 1.3 1.3"/>
<path d="M410 255.7v14.9" fill="none" stroke="#000" stroke-width=".3" stroke-dasharray="30.5 1.3 1.3 1.3" stroke-dashoffset="25"/>
<path d="M403.4 263l12.6-.1" fill="none" stroke="#000" stroke-width=".3" stroke-dasharray="30.5 1.3 1.3 1.3" stroke-dashoffset="26.1"/>
<path d="M216 248v5" fill="none" stroke="#000" stroke-width=".3" stroke-dasharray="30.5 1.3 1.3 1.3" stroke-dashoffset="29.9"/>
<path d="M117.5 84v-21.6M143.3 84v-21.6M233.6 84v-21.6M259.5 84v-21.6" fill="none" stroke="#f00" stroke-width=".3" stroke-dasharray="30.5 1.3 1.3 1.3" stroke-dashoffset="21.6"/>
<g fill="#000">
<path d="M317.3 141.5l.6 .2-.7 .1z"/>
<path d="M142.7 24.6l.6 .1-.6 .2zM92.3 24.7l.6-.1v.3zM269 53.5l.6 .2-.6 .1zM259.4 53.7l.6-.2v.3zM233 24.6l.6 .1-.6 .2zM143.3 24.7l.6-.1v.3zM269 162.7l.6 .1-.6 .1zM243.9 162.8l.6-.1v.2zM344.1 181.6l.6 .2-.6 .2zM342.7 181.8l.6-.2v.4z"/>
<path d="M163.2 62.4l.1 .6h-.3zM163 83.5h.3l-.1 .6zM273.5 170.1l.1 .6h-.3zM273.3 192.2h.3l-.1 .6zM276.7 167.8l.2 .6h-.3zM276.6 194.5h.3l-.2 .6z"/>
<path d="M92.3 113.8l.6-.1v.3zM269 113.7l.6 .1-.6 .2zM130.8 57.4l.6-.2v.3zM155.2 57.2l.6 .2-.6 .1zM120.8 47.5l.6-.2v.4zM165.2 47.3l.6 .2-.6 .2zM130.8 84.9l-.1 .6h.3zM143.3 84.9l-.1 .6h.3zM92.3 31.3l.6-.2v.3zM116.9 31.1l.6 .2-.6 .1zM92.3 162.8l.6-.1v.2zM119.7 162.7l.6 .1-.6 .1zM121.1 193.2l.4 .5 .2-.3zM243.9 193.7l-.1 .6h.3zM121.1 181.4l.6 .2v-.3z"/>
<path d="M313.5 143.1h.3l-.1 .6zM313.7 117.7l.1 .6h-.3z"/>
<path d="M317.9 149l.6-.2v.3zM330.8 148.8l.6 .2-.6 .1zM331.4 149l.6-.2v.3zM344.5 148.8l.6 .2-.6 .1z"/>
<path d="M120.3 162.8l.6-.1v.2zM153 162.7l.6 .1-.6 .1z"/>
<path d="M153.6 162.8l.6-.1v.2zM210 162.7l.6 .1-.6 .1z"/>
<path d="M210.6 162.8l.6-.1v.2zM243.3 162.7l.6 .1-.6 .1z"/>
<path d="M338.7 183.4l.2 .6h-.3zM338.6 187.8h.3l-.2 .6z"/>
<path d="M82.2 219.4h.3l-.2 .6zM82.3 170.6l.2 .6h-.3z"/>
</g>
<g font-size="6.3">
<text x="282.1" y="250.3">名称</text>
<text x="347.1" y="250.3">图号</text>
<text x="282.1" y="260.3">材质</text>
<text x="347.1" y="260.3">质量</text>
<text x="383.3" y="262.1">视</text>
<text x="383.3" y="269.9">图</text>
<text x="282.1" y="270.3">版次</text>
<text x="347.1" y="270.3">比例</text>
</g>
<g font-size="4.2">
<text x="4.8" y="237.6">注意：1.行走平行度（正面+侧面），450行程内，≤±0.03mm，1000行程内，≤±0.05mm。</text>
<text x="12.2" y="243.3">2.本体形变，450行程内，≤±0.03mm，1000行程内，≤±0.05mm。</text>
<text x="18.6" y="251.3">型号/规格</text>
<text x="69.5" y="251.3">GTH8-1100-BR-M20-C4</text>
<text x="300.8" y="249.5">GTH8-1100-BR-M20-C4</text>
<text x="14.4" y="258.3">螺杆型号/规格</text>
<text x="19.7" y="263.9">有效行程</text>
<text x="63.7" y="258.3">1605</text>
<text x="85.5" y="263.9">1100</text>
<text x="89.9" y="258.3">1610</text>
<text x="111.7" y="258.3">1620</text>
<text x="19.7" y="269.5">精度等级</text>
<text x="87.6" y="269.5">C7</text>
<text x="259" y="267">2022/9/23</text>
<text x="19.7" y="275.2">马达容量</text>
<text x="70.6" y="275.2">200/400W（无刹车）</text>
<text x="15.5" y="280.8">重复定位精度</text>
<text x="86.7" y="280.8">0.02</text>
<text x="9.1" y="286.4">感应开关方式及数量</text>
<text x="72.7" y="286.4">外挂型三只（C4）</text>
<text x="15.5" y="292">建议最快速度</text>
<text x="60.5" y="292">250MM/S</text>
<text x="86.7" y="292">500MM/S</text>
<text x="106.4" y="292">1000MMM/S</text>
</g>
<g font-size="4.1">
<text x="247" y="183">I</text>
<text x="360.9" y="182.7">I</text>
<text x="356.8" y="187.9">1 : 1</text>
</g>
<g font-size="3.5">
<text x="100.3" y="26">153 滑台原点位置</text>
<text x="171.8" y="26">1100 有效行程</text>
<text x="55.3" y="32.5">75.50 滑台极限位置 1</text>
<text x="145.3" y="48.7">135</text>
<text x="146.1" y="58.6">75</text>
<text x="271.4" y="54.9">30.50 滑台极限位置 1</text>
<text x="164.4" y="74.6" transform="rotate(-90 164.4 74.6)">65</text>
<text x="109.8" y="94.6">4 x M6 贯穿</text>
<text x="144.9" y="94.5">2 x</text>
<text x="156.7" y="94.5">5</text>
<text x="165" y="94.5">8</text>
<text x="180.8" y="115.1">1361</text>
<text x="314.9" y="132.4" transform="rotate(-90 314.9 132.4)">78</text>
<text x="293.4" y="139.7">基准面</text>
<text x="320.9" y="150.2">40.70</text>
<text x="337.9" y="150.2">41</text>
<text x="106.3" y="164">84</text>
<text x="130.4" y="164">100</text>
<text x="176.9" y="164">1000</text>
<text x="221.7" y="164">100</text>
<text x="247.6" y="164">77</text>
<text x="122.9" y="180.9">2 x</text>
<text x="134.5" y="180.9">5 H7</text>
<text x="148.3" y="180.9">4</text>
<text x="274.8" y="182.7" transform="rotate(-90 274.8 182.7)">68</text>
<text x="278" y="182.7" transform="rotate(-90 278 182.7)">82</text>
<text x="347.7" y="183.1">2</text>
<text x="83.6" y="196.7" transform="rotate(-90 83.6 196.7)">148</text>
<text x="138.2" y="202.2">22 x M6</text>
<text x="156.6" y="202.2">15</text>
<text x="246.4" y="199.9">4 x M6</text>
<text x="249.8" y="203.4">5.40 贯穿</text>
<text x="261.2" y="199.9">15</text>
<text x="338.3" y="201" transform="rotate(-90 338.3 201)">+0.012</text>
<text x="341.8" y="199.2" transform="rotate(-90 341.8 199.2)">0</text>
<text x="143.5" y="205.7">5.40 贯穿</text>
<text x="341.8" y="204.5" transform="rotate(-90 341.8 204.5)">5</text>
<text x="221.4" y="246.8">1</text>
<text x="221.4" y="251.8">2</text>
<text x="218.8" y="256.8">序号</text>
<text x="232.2" y="256.8">修 订 版 次</text>
<text x="257.5" y="256.8">设计变更编号</text>
<text x="228.2" y="261.8">设</text>
<text x="240.1" y="261.8">计</text>
<text x="252" y="261.8">变</text>
<text x="263.9" y="261.8">更</text>
<text x="219.1" y="266.7">设 计</text>
<text x="368.3" y="269.3">1:3</text>
<text x="219.1" y="271.7">校 核</text>
<text x="219.1" y="276.7">批 准</text>
<text x="222.9" y="282.7">技术要求：</text>
<text x="231.8" y="287.3">1、未标注公差全部 0.1</text>
<text x="231.7" y="291.8">2、未标注倒角全部C0.3</text>
</g>
</svg>
